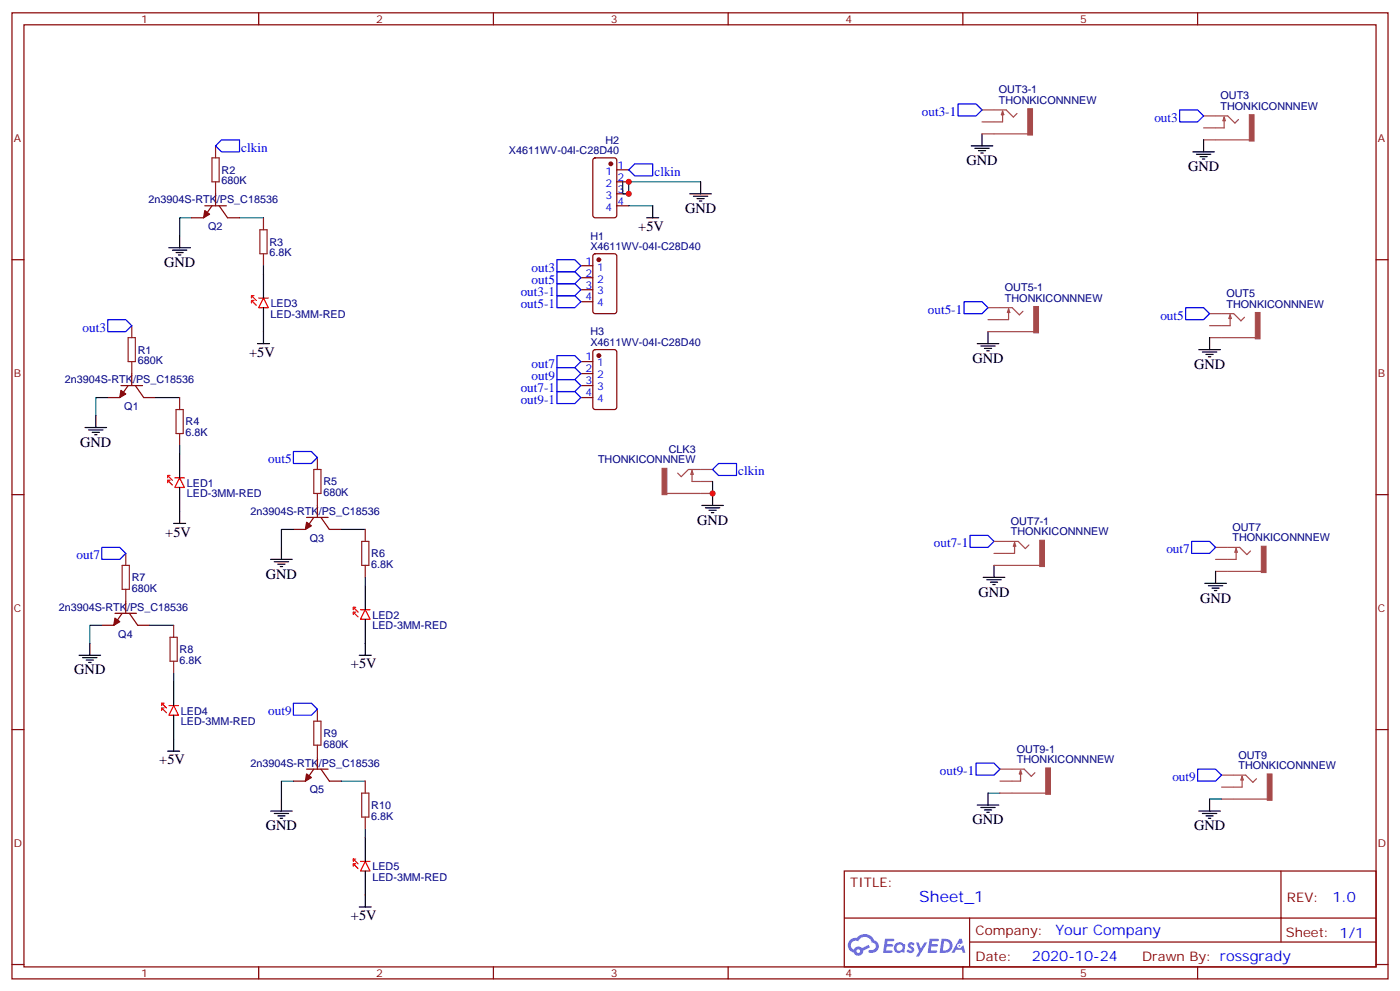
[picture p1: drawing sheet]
<svg xmlns="http://www.w3.org/2000/svg" width="412mm" height="292mm" viewBox="0 0 412 292" stroke-linecap="round" stroke-linejoin="round" font-family="sans-serif">
<g fill="none" stroke="#870000" stroke-width=".35">
<path d="M3.5 3.8h405.4v284.3h-405.4zM7.1 7.3h398.2v277.3h-398.2zM76.2 3.8v3.5M145.3 3.8v3.5M214.5 3.8v3.5M283.6 3.8v3.5M352.8 3.8v3.5M3.5 76.4h3.6M405.3 76.4h3.6M3.5 145.6h3.6M405.3 145.6h3.6M3.5 214.7h3.6"/>
<path d="M405.3 214.7h3.6M248.7 256.4h156.6v28.2h-156.6zM377.3 256.4v20.9M248.7 270.2h156.5M285.6 277.3h119.6M285.6 270.2v14.1M3.5 283.9h3.6M76.2 284.6v3.5M145.3 284.6v3.5M214.5 284.6v3.5M283.6 284.6v3.5M352.8 284.6v3.5"/>
<path d="M405.3 283.9h3.6"/>
</g>
<g fill="#5487ff">
<path d="M267.7 277.5a1.22 1.22 0 0 1 1.7 .3l-.4 .6a.47 .47 0 0 0-.3-.4 .47 .47 0 0 0-.5 .2l.1 .2a1.14 1.14 0 0 1 .8 1.7 1.14 1.14 0 0 1-1.9 0l-.2-.2 .5-.5 .7 .4a.29 .29 0 0 0 .3-.2 .29 .29 0 0 0-.2-.4 1.04 1.04 0 0 1-.6-1.7z"/>
<path d="M260.7 276.3h2.4l.3 .2-.2 .5h-1.8l-.1 .9h1.5l.3 .4-.3 .3h-1.6l-.2 1.1 1.7 .1 .2 .3-.2 .3h-2.6z"/>
<path d="M273.8 276.3h2.4l.3 .2-.1 .5h-1.8l-.2 .9h1.6l.3 .4-.4 .3h-1.6l-.1 1.1 1.7 .1 .2 .3-.2 .3h-2.6z"/>
<path d="M282.6 276.3h.7l.3 1.2-.6 .4a.69 .69 0 0 0-1 .2 .69 .69 0 0 0 .4 1 .69 .69 0 0 0 .9-.6l.5-.3 .6 2.2h-.8l-.2-.8h-1.8l-.5 .8h-.8z"/>
<path d="M269.8 277.4h.8l.6 1.8 1.1-1.8h.9l-2.6 4.2h-.8l.9-1.6z"/>
<path d="M277.4 276.3l-.6 4.1h1.3a2.11 2.11 0 0 0 2.5-2.1 2.11 2.11 0 0 0-2.5-2zM278.1 277a1.39 1.39 0 0 1 1.7 1.4 1.39 1.39 0 0 1-1.8 1.3h-.3z"/>
<path d="M263.7 277.9a1.54 1.54 0 0 0-.1 2.2 1.54 1.54 0 0 0 2.2 .1l.6 .2 .3-2.3-.2-.2h-.4a1.49 1.49 0 0 0-2.4 0zM264 278.9a.94 .94 0 0 1 1.8 0 .94 .94 0 0 1-1.8 0z"/>
<path d="M250.4 276.7a2.18 2.18 0 0 0 1.1 3.7 1.44 1.44 0 0 0 1.6 .9 1.44 1.44 0 0 0 1.2-1.5l2-1-.5-.7-1.9 .9a1.47 1.47 0 0 0-2.4 .5 1.39 1.39 0 0 1-.7-2 1.39 1.39 0 0 1 2-.4 2.12 2.12 0 0 1 2.2-1.3 2.12 2.12 0 0 1 1.9 1.7 1.14 1.14 0 0 1 1.1 1.4 1.14 1.14 0 0 1-1.7 .7 .43 .43 0 0 0-.5 .4 .43 .43 0 0 0 .4 .5 1.98 1.98 0 0 0 2.5-1.3 1.98 1.98 0 0 0-1.2-2.5 3.1 3.1 0 0 0-5.3-.7l-.9 .1zM252.3 280a.55 .55 0 0 1 1.1 0 .55 .55 0 0 1-1.1 0z"/>
<circle cx="282.6" cy="278.4" r=".26"/>
</g>
<g fill="none" stroke="#a64a4a" stroke-width=".35">
<path d="M289.3 32.3h3.4M289.3 35.9h3.4M289.3 39.4h3.4M292.9 32.3h3.5l2.1 2.2 1.1-1.1M292.9 39.4h9.8M295.3 32.7v3.2h-2.4M295.3 32.7l.4 1.1h-.7zM354.5 34.1h3.5M354.5 37.6h3.5M358.1 34.1h3.6l2.1 2.1 1-1M360.6 34.5v3.1h-2.5M360.6 34.5l.3 1h-.7z"/>
<path d="M354.5 41.2h3.5M358.1 41.2h9.9M291 90.6h3.5M291 94.1h3.5M291 97.6h3.5M294.6 90.6h3.6l2.1 2.1 1-1.1M294.6 97.6h9.9M297.1 90.9v3.2h-2.5M297.1 90.9l.3 1.1h-.7zM356.3 92.3h3.5M356.3 95.8h3.5M356.3 99.4h3.5"/>
<path d="M359.9 92.3h3.5l2.1 2.1 1.1-1M359.9 99.4h9.9M362.4 92.7v3.1h-2.5M362.4 92.7l.3 1h-.7zM203.8 138.5v3.2h2.5M203.8 138.5l.4 1.1h-.7zM206.3 138.2h-3.5l-2.1 2.1-1.1-1.1M206.4 138.2h3.5M196.4 145.2h9.9M206.4 141.7h3.5M206.4 145.2h3.5M292.8 159.3h3.5"/>
<path d="M296.4 159.3h3.5l2.1 2.2 1.1-1.1M298.9 159.7v3.2h-2.5M298.9 159.7l.3 1.1h-.7zM292.8 162.9h3.5M292.8 166.4h3.5M296.4 166.4h9.9M358.1 161.1h3.4M358.1 164.6h3.4M358.1 168.2h3.4M361.7 161.1h3.5l2.1 2.1 1.1-1M361.7 168.2h9.8M364.1 161.5v3.1h-2.4"/>
<path d="M364.1 161.5l.4 1h-.7zM294.6 226.4h3.4M294.6 229.9h3.4M294.6 233.4h3.4M298.2 226.4h3.5l2.1 2.1 1.1-1.1M298.2 233.4h9.8M300.6 226.7v3.2h-2.4M300.6 226.7l.4 1.1h-.7zM359.8 228.1h3.5M359.8 231.7h3.5M359.8 235.2h3.5M363.4 228.1h3.5l2.2 2.2 1-1.1"/>
<path d="M363.4 235.2h9.9M365.9 228.5v3.2h-2.5M365.9 228.5l.3 1.1h-.7z"/>
</g>
<g fill="#a64a4a" stroke="#a64a4a" stroke-width=".29">
<path d="M368 33.8h1.4v7.7h-1.4z"/>
<path d="M369.8 92h1.4v7.7h-1.4z"/>
<path d="M371.5 160.8h1.4v7.7h-1.4z"/>
<path d="M195 137.8h1.4v7.8h-1.4z"/>
<path d="M373.3 227.8h1.4v7.7h-1.4z"/>
<path d="M308 226h1.4v7.8h-1.4z"/>
<path d="M306.3 159h1.4v7.8h-1.4z"/>
<path d="M304.5 90.2h1.4v7.8h-1.4z"/>
<path d="M302.7 32h1.5v7.8h-1.5z"/>
</g>
<g fill="none" stroke="#000" stroke-width=".35">
<path d="M289.3 39.4v3.5M203.2 57h6.3M204.3 57.7h4.2M205.3 58.5h2.1M206 59.2h.7M206.4 53.5v3.5M286.1 42.9h6.4M287.2 43.6h4.2M288.2 44.3h2.1M288.9 45h.7M351.4 44.7h6.3M352.4 45.4h4.3"/>
<path d="M353.5 46.1h2.1M354.2 46.8h.7M354.5 41.2v3.5M49.7 72.9h6.4M50.8 73.6h4.2M51.9 74.3h2.1M52.6 75h.7M52.9 69.4v3.5M190.5 64.1h3.5M192.3 60.6v3.5M77.6 80.7v7M77.6 90.6v10.5"/>
<path d="M291 97.6v3.5M356.3 99.4v3.5M75.8 101.1h3.6M287.9 101.1h6.3M288.9 101.8h4.3M290 102.6h2.1M290.7 103.3h.7M353.1 102.9h6.4M354.2 103.6h4.2M355.2 104.3h2.2M356 105h.7M25 125.8h6.4"/>
<path d="M26.1 126.5h4.2M27.2 127.2h2.1M27.9 128h.7M28.2 122.3v3.5M52.9 133.6v7.1M51.2 154.1h3.5M52.9 143.5v10.6M206.7 148.8h6.4M207.8 149.5h4.2M208.8 150.2h2.2M209.5 150.9h.8M209.9 145.2v3.6"/>
<path d="M79.7 164.6h6.4M80.8 165.3h4.2M81.8 166.1h2.2M82.5 166.8h.8M82.9 161.1v3.5M107.6 172.4v7.1M289.6 169.9h6.4M290.7 170.6h4.2M291.7 171.3h2.2M292.5 172h.7M292.8 166.4v3.5M354.9 171.7h6.3"/>
<path d="M356 172.4h4.2M357 173.1h2.1M357.7 173.8h.7M358.1 168.2v3.5M23.3 192.9h6.3M24.3 193.6h4.3M25.4 194.3h2.1M26.1 195h.7M26.5 189.3v3.6M105.8 192.9h3.6M107.6 182.3v10.6M51.2 200.6v7.1"/>
<path d="M51.2 210.5v10.6M49.4 221.1h3.5M79.7 238.7h6.4M80.8 239.4h4.2M82.9 235.2v3.5M287.9 237h6.3M288.9 237.7h4.3M290 238.4h2.1M290.7 239.1h.7M291 233.4v3.6M353.1 238.7h6.4M354.2 239.4h4.2"/>
<path d="M356.3 235.2v3.5M81.8 240.1h2.2M82.5 240.8h.8M107.6 246.5v7M107.6 256.4v10.5M355.2 240.1h2.2M356 240.8h.7M105.8 266.9h3.6"/>
</g>
<g fill="none" stroke="#008700" stroke-width=".35">
<path d="M183.4 53.5v3.5h1.8v-3.5h21.2M56.4 64.1h-3.5v5.3M70.6 64.1h7M77.6 78.2v2.5M185.2 60.6h7.1M31.7 117h-3.5v5.3M45.9 117h7M52.9 131.1v2.5M86.4 155.8h-3.5v5.3M100.5 155.8h7.1M209.9 141.7v3.5M107.6 169.9v2.5"/>
<path d="M30 184h-3.5v5.3M44.1 184h7.1M51.2 198.2v2.4M86.4 229.9h-3.5v5.3M100.5 229.9h7.1M291 233.4h3.6M356.3 235.2h3.5M107.6 244v2.5"/>
</g>
<g fill="none" stroke="#00f" stroke-width=".35">
<path d="M282.2 30.6h5.3l1.8 1.7-1.8 1.8h-5.3zM347.5 32.3h5.3l1.7 1.8-1.7 1.8h-5.3zM65.3 41.2h5.3v3.5h-5.3l-1.8-1.8zM187 48.2h5.3v3.6h-5.3l-1.8-1.8zM164 76.4h5.3l1.8 1.8-1.8 1.8h-5.3zM164 80h5.3l1.8 1.7-1.8 1.8h-5.3zM31.7 94.1h5.3l1.8 1.7-1.8 1.8h-5.3zM164 83.5h5.3l1.8 1.8-1.8 1.7h-5.3zM164 87h5.3l1.8 1.8-1.8 1.8h-5.3zM284 88.8h5.3l1.7 1.8-1.7 1.7h-5.3zM349.2 90.6h5.3l1.8 1.7-1.8 1.8h-5.3zM164 104.7h5.3l1.8 1.7-1.8 1.8h-5.3z"/>
<path d="M164 111.7h5.3l1.8 1.8-1.8 1.8h-5.3zM164 108.2h5.3l1.8 1.8-1.8 1.7h-5.3zM164 115.3h5.3l1.8 1.7-1.8 1.8h-5.3zM86.4 132.9h5.3l1.8 1.8-1.8 1.7h-5.3zM211.7 136.4h5.3v3.5h-5.3l-1.8-1.7zM285.8 157.6h5.2l1.8 1.7-1.8 1.8h-5.2zM351 159.3h5.3l1.8 1.8-1.8 1.8h-5.3zM30 161.1h5.3l1.7 1.8-1.7 1.7h-5.3zM86.4 207h5.3l1.8 1.7-1.8 1.8h-5.3zM287.5 224.6h5.3l1.8 1.8-1.8 1.7h-5.3zM352.8 226.4h5.3l1.7 1.7-1.7 1.8h-5.3z"/>
</g>
<g fill="none" stroke="#f00" stroke-width=".35">
<path d="M74.1 88.4l1.4 1.5M74.1 87l1.4 1.4M74.8 88.4h-.7v.7M74.8 87h-.7v.7M76.2 87.7h2.8M77.6 87.7l1.4 2.9h-2.8zM49.4 139.9l1.4 1.5M50.1 139.9h-.7v.8M49.4 141.4l1.4 1.4M50.1 141.4h-.7v.7M51.5 140.7h2.8M52.9 140.7l1.4 2.8h-2.8z"/>
<path d="M104.1 178.8l1.4 1.4M104.8 178.8h-.7v.7M106.2 179.5h2.8M107.6 179.5l1.4 2.8h-2.8zM104.1 180.2l1.4 1.4M104.8 180.2h-.7v.7M47.6 208.4l1.4 1.4M47.6 207l1.4 1.4M48.3 208.4h-.7v.7M48.3 207h-.7v.7M49.7 207.7h2.9M51.2 207.7l1.4 2.8h-2.9z"/>
<path d="M104.1 254.2l1.4 1.5M104.1 252.8l1.4 1.4M104.8 254.2h-.7v.8M104.8 252.8h-.7v.7M106.2 253.5h2.8M107.6 253.5l1.4 2.9h-2.8z"/>
</g>
<g fill="none" stroke="#8c2424" stroke-width=".35">
<path d="M62.4 46.5h2.2v7h-2.2zM63.5 42.9v3.6M63.5 53.5v3.5M76.6 67.6h2.1v7.1h-2.1zM77.6 64.1v3.5M77.6 74.7v3.5M37.7 99.4h2.2v7h-2.2zM38.8 95.8v3.6M38.8 106.4v3.6M52.9 117v3.5M51.9 120.5h2.1v7.1h-2.1zM52.9 127.6v3.5"/>
<path d="M92.4 138.2h2.1v7h-2.1zM93.5 134.7v3.5M93.5 145.2v3.6M106.5 159.3h2.2v7.1h-2.2zM107.6 155.8v3.5M36 166.4h2.1v7.1h-2.1zM37 162.9v3.5M37 173.5v3.5M107.6 166.4v3.5M50.1 187.6h2.1v7h-2.1zM51.2 184v3.6M51.2 194.6v3.6"/>
<path d="M92.4 212.3h2.1v7h-2.1zM93.5 208.7v3.6M93.5 219.3v3.5M106.5 233.4h2.2v7.1h-2.2zM107.6 229.9v3.5M107.6 240.5v3.5"/>
</g>
<g fill="none" stroke="#870000" stroke-width=".35">
<path d="M63.5 57v3.6M174.9 46.7l.4-.2h5.7l.6 .4 .1 16.5-.5 .6-5.9 .1-.6-.5-.1-16.4zM181.7 50h3.5M181.7 53.5h3.5M181.7 57h3.5M60.3 60.6h6.4M62.4 60.6l-2.4 3.5h-3.6M64.6 60.6l2.4 3.5h3.6M171.1 78.2h3.5M174.9 74.9l.4-.2h5.7l.6 .4 .1 16.5-.5 .7h-5.9l-.6-.4-.1-16.5zM181.7 60.6h3.5M171.1 81.7h3.5"/>
<path d="M171.1 85.3h3.5M171.1 88.8h3.5M35.6 113.5h6.4M37.7 113.5l-2.4 3.5h-3.6M38.8 110v3.5M39.9 113.5l2.4 3.5h3.6M171.1 117h3.5M171.1 113.5h3.5M171.1 106.4h3.5M171.1 110h3.5M174.9 103.1l.4-.2h5.7l.6 .4 .1 16.5-.5 .7h-5.9l-.6-.4-.1-16.5zM90.3 152.3h6.4"/>
<path d="M92.4 152.3l-2.4 3.5h-3.6M93.5 148.8v3.5M94.5 152.3l2.5 3.5h3.5M37 177v3.5M33.9 180.5h6.3M36 180.5l-2.5 3.5h-3.5M38.1 180.5l2.5 3.5h3.5M90.3 226.4h6.4M92.4 226.4l-2.4 3.5h-3.6M93.5 222.8v3.6M94.5 226.4l2.5 3.5h3.5"/>
</g>
<g fill="#870000" stroke="#870000" stroke-width=".35">
<path d="M60.3 62l1.4 1-1.7 1.1z"/>
<path d="M35.6 114.9l1.4 1.1-1.7 1z"/>
<path d="M90.3 153.7l1.4 1.1-1.7 1z"/>
<path d="M33.9 181.9l1.4 1.1-1.8 1z"/>
<path d="M90.3 227.8l1.4 1-1.7 1.1z"/>
<circle cx="179.9" cy="48.2" r=".53"/>
<circle cx="176.4" cy="76.4" r=".53"/>
<circle cx="176.4" cy="104.7" r=".53"/>
</g>
<g fill="#c00">
<circle cx="209.9" cy="145.2" r=".88"/>
<circle cx="185.2" cy="57" r=".88"/>
<circle cx="185.2" cy="53.5" r=".88"/>
</g>
<text font-size="4.6" fill="#00f" x="270.8" y="265.4">Sheet_1</text>
<g font-size="4.2">
<text x="284.7" y="48.6">GND</text>
<text x="350" y="50.3">GND</text>
<text x="201.8" y="62.7">GND</text>
<text x="188" y="68">+5V</text>
<text x="48.3" y="78.6">GND</text>
<text x="73.4" y="105">+5V</text>
<text x="286.5" y="106.8">GND</text>
<text x="351.7" y="108.5">GND</text>
<text x="23.6" y="131.5">GND</text>
<text x="205.3" y="154.4">GND</text>
<text x="48.7" y="157.9">+5V</text>
<text x="78.3" y="170.3">GND</text>
<text x="288.2" y="175.6">GND</text>
<text x="353.5" y="177.3">GND</text>
<text x="103.4" y="196.7">+5V</text>
<text x="21.9" y="198.5">GND</text>
<text x="46.9" y="225">+5V</text>
<text x="78.3" y="244.4">GND</text>
<text x="286.5" y="242.6">GND</text>
<text x="351.7" y="244.4">GND</text>
<text x="103.4" y="270.8">+5V</text>
</g>
<g font-size="4.2" fill="#00f">
<text x="392.5" y="265.6">1.0</text>
<text x="310.9" y="275.2">Your Company</text>
<text x="304" y="283">2020-10-24</text>
</g>
<g font-size="3.9" fill="#00f">
<text x="271.6" y="34.1">out3-1</text>
<text x="340" y="35.9">out3</text>
<text x="71.1" y="44.7">clkin</text>
<text x="192.8" y="51.8">clkin</text>
<text x="156.6" y="80">out3</text>
<text x="156.6" y="83.5">out5</text>
<text x="153.4" y="87">out3-1</text>
<text x="153.4" y="90.6">out5-1</text>
<text x="273.3" y="92.3">out5-1</text>
<text x="341.8" y="94.1">out5</text>
<text x="24.3" y="97.6">out3</text>
<text x="156.6" y="108.2">out7</text>
<text x="156.6" y="111.7">out9</text>
<text x="153.4" y="115.3">out7-1</text>
<text x="153.4" y="118.8">out9-1</text>
<text x="79" y="136.4">out5</text>
<text x="217.5" y="139.9">clkin</text>
<text x="275.1" y="161.1">out7-1</text>
<text x="22.5" y="164.6">out7</text>
<text x="343.6" y="162.9">out7</text>
<text x="79" y="210.5">out9</text>
<text x="276.9" y="228.1">out9-1</text>
<text x="345.3" y="229.9">out9</text>
</g>
<g font-size="3.9" fill="#800">
<text x="250.5" y="260.9">TITLE:</text>
<text x="379.1" y="265.6">REV:</text>
<text x="287.4" y="275.1">Company:</text>
<text x="378.7" y="275.8">Sheet: 1/1</text>
<text x="287.4" y="282.8">Date:</text>
<text x="336.4" y="282.9">Drawn By: rossgrady</text>
</g>
<g font-size="3.2" fill="#800">
<text x="41.6" y="6.8">1</text>
<text x="110.8" y="6.8">2</text>
<text x="179.9" y="6.8">3</text>
<text x="249.1" y="6.8">4</text>
<text x="318.2" y="6.8">5</text>
<text x="4.1" y="41.9">A</text>
<text x="405.9" y="41.9">A</text>
<text x="4.1" y="111">B</text>
<text x="405.9" y="111">B</text>
<text x="4.1" y="180.2">C</text>
<text x="405.9" y="180.2">C</text>
<text x="4.1" y="249.3">D</text>
<text x="405.9" y="249.3">D</text>
<text x="41.6" y="287.6">1</text>
<text x="110.8" y="287.6">2</text>
<text x="179.9" y="287.6">3</text>
<text x="249.1" y="287.6">4</text>
<text x="318.2" y="287.6">5</text>
</g>
<g font-size="3.2" fill="#000080">
<text x="294.3" y="27.5">OUT3-1</text>
<text x="359.5" y="29.2">OUT3</text>
<text x="294.3" y="30.6">THONKICONNNEW</text>
<text x="359.5" y="32.3">THONKICONNNEW</text>
<text x="149.9" y="45.4">X4611WV-04I-C28D40</text>
<text x="178.3" y="42.3">H2</text>
<text x="65.3" y="51.2">R2</text>
<text x="43.8" y="59.9">2n3904S-RTK/PS_C18536</text>
<text x="65.3" y="54.2">680K</text>
<text x="61.3" y="67.7">Q2</text>
<text x="173.9" y="70.5">H1</text>
<text x="79.4" y="75.5">6.8K</text>
<text x="79.4" y="72.3">R3</text>
<text x="173.9" y="73.6">X4611WV-04I-C28D40</text>
<text x="296" y="88.8">THONKICONNNEW</text>
<text x="296" y="85.7">OUT5-1</text>
<text x="361.3" y="87.4">OUT5</text>
<text x="79.7" y="93.5">LED-3MM-RED</text>
<text x="79.7" y="90.4">LED3</text>
<text x="361.3" y="90.6">THONKICONNNEW</text>
<text x="173.9" y="101.8">X4611WV-04I-C28D40</text>
<text x="173.9" y="98.7">H3</text>
<text x="40.6" y="107.1">680K</text>
<text x="40.6" y="104.1">R1</text>
<text x="19.1" y="112.8">2n3904S-RTK/PS_C18536</text>
<text x="36.6" y="120.7">Q1</text>
<text x="54.7" y="125.2">R4</text>
<text x="54.7" y="128.4">6.8K</text>
<text x="176.2" y="136.4">THONKICONNNEW</text>
<text x="197" y="133.3">CLK3</text>
<text x="55" y="143.3">LED1</text>
<text x="95.3" y="142.9">R5</text>
<text x="55" y="146.4">LED-3MM-RED</text>
<text x="95.2" y="145.9">680K</text>
<text x="73.8" y="151.6">2n3904S-RTK/PS_C18536</text>
<text x="297.8" y="154.5">OUT7-1</text>
<text x="91.3" y="159.5">Q3</text>
<text x="297.8" y="157.6">THONKICONNNEW</text>
<text x="363" y="159.3">THONKICONNNEW</text>
<text x="363.1" y="156.2">OUT7</text>
<text x="109.4" y="167.2">6.8K</text>
<text x="109.4" y="164">R6</text>
<text x="38.8" y="171.1">R7</text>
<text x="17.3" y="179.8">2n3904S-RTK/PS_C18536</text>
<text x="38.8" y="174.2">680K</text>
<text x="109.7" y="185.2">LED-3MM-RED</text>
<text x="109.7" y="182.1">LED2</text>
<text x="34.8" y="187.7">Q4</text>
<text x="52.9" y="195.4">6.8K</text>
<text x="52.9" y="192.2">R8</text>
<text x="53.3" y="213.4">LED-3MM-RED</text>
<text x="53.3" y="210.3">LED4</text>
<text x="95.2" y="220">680K</text>
<text x="95.3" y="217">R9</text>
<text x="299.6" y="221.5">OUT9-1</text>
<text x="73.8" y="225.7">2n3904S-RTK/PS_C18536</text>
<text x="299.5" y="224.6">THONKICONNNEW</text>
<text x="364.8" y="226.4">THONKICONNNEW</text>
<text x="364.8" y="223.2">OUT9</text>
<text x="91.3" y="233.5">Q5</text>
<text x="109.4" y="238.1">R10</text>
<text x="109.4" y="241.3">6.8K</text>
<text x="109.7" y="256.2">LED5</text>
<text x="109.7" y="259.3">LED-3MM-RED</text>
</g>
<g font-size="3.2" fill="#00f">
<text x="178.4" y="51.4">1</text>
<text x="181.9" y="49.6">1</text>
<text x="181.9" y="53.2">2</text>
<text x="178.4" y="54.9">2</text>
<text x="178.4" y="58.5">3</text>
<text x="181.9" y="56.7">3</text>
<text x="178.4" y="62">4</text>
<text x="181.9" y="60.2">4</text>
<text x="172.4" y="77.9">1</text>
<text x="172.4" y="81.4">2</text>
<text x="175.9" y="79.6">1</text>
<text x="175.9" y="83.1">2</text>
<text x="172.4" y="84.9">3</text>
<text x="172.4" y="88.4">4</text>
<text x="175.9" y="86.7">3</text>
<text x="175.9" y="90.2">4</text>
<text x="172.4" y="106.1">1</text>
<text x="175.9" y="107.8">1</text>
<text x="172.4" y="109.6">2</text>
<text x="172.4" y="113.1">3</text>
<text x="175.9" y="111.4">2</text>
<text x="172.4" y="116.7">4</text>
<text x="175.9" y="114.9">3</text>
<text x="175.9" y="118.4">4</text>
</g>
</svg>
